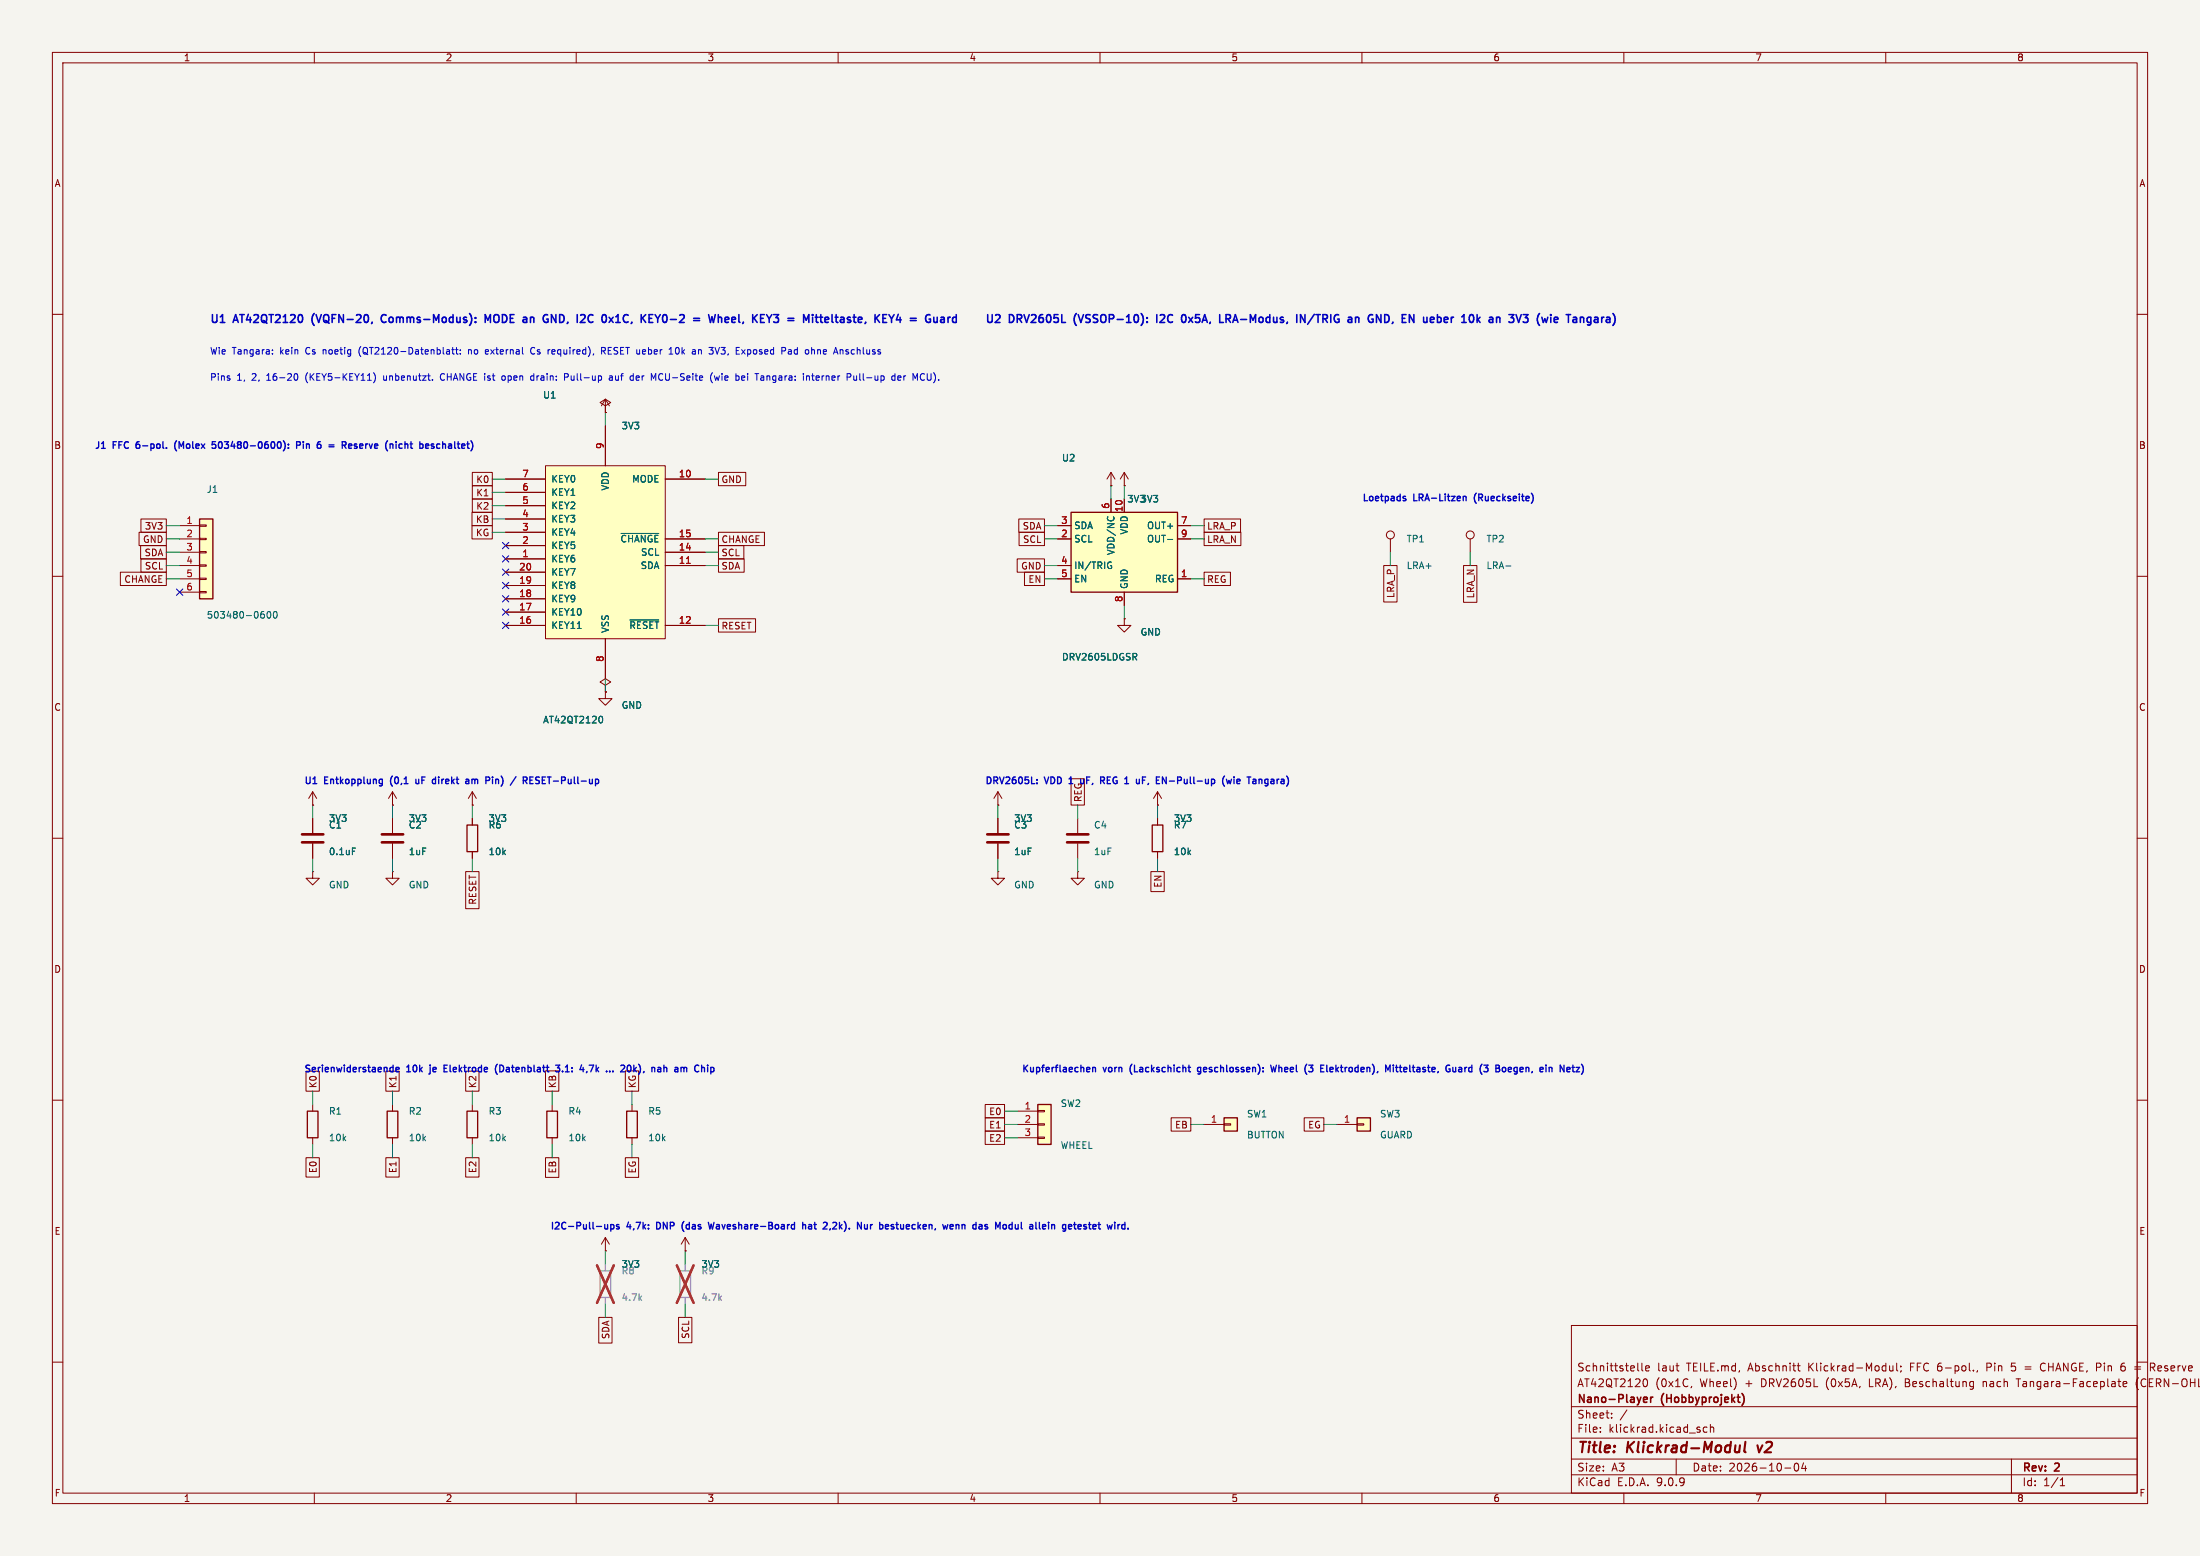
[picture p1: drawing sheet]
<svg xmlns="http://www.w3.org/2000/svg" width="420mm" height="297mm" viewBox="0 0 420 297" stroke-linecap="round" stroke-linejoin="round" font-family="sans-serif">
<path d="M0 0h420v297h-420z" fill="#f5f4ef" stroke="#f5f4ef" stroke-width=".19"/>
<g fill="none" stroke="#840000" stroke-width=".19">
<path d="M10 10h400v277h-400zM12 12h396v273h-396zM60 10v2M110 10v2M160 10v2M210 10v2M260 10v2M310 10v2M360 10v2M10 60h2M408 60h2M10 110h2"/>
<path d="M408 110h2M10 160h2M408 160h2M10 210h2M408 210h2M300 253h108v32h-108zM10 260h2M300 278.5h108M300 274.5h108M300 268.5h108M305.5 273.2v.2M305.5 272.5v.1"/>
<path d="M307.7 270.5v.2M307.7 269.8v.1M310.6 269.1l-1.3 1.9M313.4 260.2v1.3l.3 .2M314.2 261.2l.7-.2-.1-.2-.4-.1-.2 .2v.7h.6M314.2 263.2a.94 .94 0 0 1 0 1.5M319.9 260.7h.6M320 278.5v3M320.4 261.7h.1M322.9 264.6l-.1 .3M325.9 272.5l-.5-.1-.2 .3 .1 .6h.6M326.5 272.5l.2-.1 .4 .1 .1 .9"/>
<path d="M326.5 271.9v1.5M342.7 279.4l.2-.1a.8 .8 0 0 1 .5 .7 .8 .8 0 0 1-.5 .8l-.2-.2-.2-.4zM343.1 260.7h.6M343.3 260.2v1.3l.4 .2M344.3 279.2l-.4 1.1h1M344.7 279.8v1M360.7 260.7l.1 .9 .4 .1 .2-.2M361.4 260.7v1M362.1 260.2v1.3l.2 .2M362.9 260.8v.1M362.9 261.6l-.1 .3M363.7 263.9h.5"/>
<path d="M364.2 263.2h-.5v1.5h.6M376.3 263.7l.4 .1M376.7 261.5v.2M376.7 264.6l-.4 .1M376.7 263.7v1.2l-.3 .3M377.5 261.6l-.1 .3M378.6 263.7v1M378.8 263.7l-.2 .1M379.3 261h.6M379.9 260.2h-.6v1.5M383.9 261.5l.3 .2M384 278.5v6.5"/>
<path d="M384.7 260.2h-.7l-.1 .7 .3-.1M384.9 263.2h.8M385.3 263.2v1.5M386.6 260.9h1.1M386.6 261.3h1.1M390.2 260.2a.76 .76 0 0 0-.7 .7 .76 .76 0 0 0 .7 .8M404.3 263.7h.6M404.5 263.2v1.3l.4 .2M405 260.8h.4l.3 .2M405.3 264.2l.7-.2-.1-.2-.4-.1-.2 .2 .1 .7h.5M405.6 260.2l-.5 .1M405.7 261.4l-.3 .3-.4-.1"/>
<path d="M407.5 260.9h1.2M407.5 261.3h1.2M408 260h2M408.2 263a1.72 1.72 0 0 0 0 2.3M410.5 261l.7-.1 .2-.2-.1-.4-.2-.1h-.6v1.5M410.9 261l.5 .7M60 285v2M110 285v2M160 285v2M210 285v2M260 285v2M300 281.5h108"/>
<path d="M310 285v2M340.7 280.2h1.2M360 285v2M393.3 283.6h.9M393.3 282.5l.4-.4v1.5"/>
</g>
<path d="M332 277l-.1 .1M332.2 275.9l-.2 1.3M333.2 275.2l-.2 1.7 .2 .3M335.5 275.9l.3 1.3" fill="none" stroke="#840000" stroke-width=".4"/>
<path d="M313.8 267.6h.6M313.8 266.8l.5-.1 .2 .3-.7 .2M315.1 266.7v1M315.5 266.7l-.2 .1-.2 .2M332.6 266a1.76 1.76 0 0 1 0 2.2" fill="none" stroke="#840000" stroke-width=".3"/>
<path d="M114.6 242.6h2v5h-2z" fill="none" stroke="#9c9b98" stroke-width=".25"/>
<path d="M115.6 241.3v1.3M115.6 247.6v1.3" fill="none" stroke="#9c9b98" stroke-width=".19"/>
<path d="M114 241.5l3.2 7.2M117.2 241.5l-3.2 7.2" fill="none" stroke="#e12e31" stroke-width=".46"/>
<path d="M38.1 99.1h2.5v15.2h-2.5z" fill="#ffffc2"/>
<path d="M38.1 99.1h2.5v15.2h-2.5z" fill="none" stroke="#840000" stroke-width=".25"/>
<g fill="none" stroke="#840000" stroke-width=".19">
<path d="M212.1 92.7h.1M212.1 90.2l-.8 1.2M212.1 90.2l.8 1.2M212.1 90.2v2.5M214.6 92.7h.1M214.6 90.2l-.7 1.2M214.6 90.2l.8 1.2M214.6 90.2v2.5M34.3 100.3h3.8M34.3 102.9h3.8M34.3 105.4h3.8M34.3 108h3.8"/>
<path d="M34.3 110.5h3.8M34.3 113h3.8M38.1 100.2h1.3v.3h-1.3zM38.1 102.7h1.3v.3h-1.3zM38.1 105.3h1.3v.2h-1.3zM38.1 107.8h1.3v.3h-1.3zM38.1 110.4h1.3v.2h-1.3zM38.1 112.9h1.3v.3h-1.3zM265.4 102.9v2.5"/>
<circle cx="265.4" cy="102.1" r=".76"/>
</g>
<path d="M50.1 116.7h.3M50.2 117.2l.3 .2v.3l-.3 .3M51.2 116.8l.1-.1a.68 .68 0 0 1 .4 .7 .68 .68 0 0 1-.4 .6 .84 .84 0 0 1-.1-1.2zM52.4 116.8l.1-.1a.68 .68 0 0 1 .4 .7 .68 .68 0 0 1-.4 .6 .84 .84 0 0 1-.1-1.2z" fill="none" stroke="#006464" stroke-width=".19"/>
<path d="M204.5 97.8h20.3v15.2h-20.3z" fill="#ffffc2"/>
<path d="M204.5 97.8h20.3v15.2h-20.3zM89.2 157.5h2v5.1h-2zM58.7 212.1h2v5.1h-2zM73.9 212.1h2v5.1h-2zM89.2 212.1h2v5.1h-2zM104.4 212.1h2v5.1h-2zM119.6 212.1h2.1v5.1h-2.1z" fill="none" stroke="#840000" stroke-width=".25"/>
<g fill="none" stroke="#840000" stroke-width=".19">
<path d="M115.6 77.5l1-.7-1-.6-1 .6 1 .7v1.2M115.6 78.7h.1M212.1 95.3v2.5M214.6 95.3v2.5M201.9 100.3h2.6M201.9 102.9h2.6M201.9 108h2.6M201.9 110.5h2.6M214.6 118.1v1.3h1.3l-1.3 1.3-1.2-1.3h1.2M214.6 118.1h.1M214.6 113v2.6M224.8 100.3h2.5"/>
<path d="M224.8 102.9h2.5M224.8 110.5h2.5M115.6 130.8l1-.6-1-.7-1 .7 1 .6v1.3M115.6 132.1h.1M59.7 153.7h.1M59.7 151.1l-.8 1.3M59.7 151.1l.8 1.3M59.7 151.1v2.6M59.7 156.2v2.8M74.9 153.7h.1M74.9 151.1l-.7 1.3M74.9 151.1l.8 1.3"/>
<path d="M74.9 151.1v2.6M74.9 156.2v2.8M90.2 153.7h.1M90.2 151.1l-.8 1.3M90.2 151.1l.7 1.3M90.2 151.1v2.6M90.2 156.2v1.3M205.7 156.2v2.8M59.7 166.4v1.2h1.3l-1.3 1.3-1.3-1.3h1.3M59.7 166.4h.1M59.7 161v2.8M74.9 166.4v1.2h1.3l-1.3 1.3-1.2-1.3h1.2"/>
<path d="M74.9 166.4h.1M74.9 161v2.8M90.2 162.6v1.2M190.5 166.4v1.2h1.3l-1.3 1.3-1.3-1.3h1.3M190.5 166.4h.1M205.7 166.4v1.2h1.3l-1.3 1.3-1.2-1.3h1.2M205.7 166.4h.1M205.7 161v2.8M59.7 210.8v1.3M59.7 217.2v1.2M74.9 210.8v1.3M74.9 217.2v1.2"/>
<path d="M90.2 210.8v1.3M90.2 217.2v1.2M105.4 210.8v1.3M105.4 217.2v1.2M120.6 210.8v1.3M120.6 217.2v1.2M115.6 238.8h.1M115.6 236.2l-.8 1.3M115.6 236.2l.7 1.3M115.6 236.2v2.6M130.8 238.8h.1M130.8 236.2l-.8 1.3"/>
<path d="M130.8 236.2l.8 1.3M130.8 236.2v2.6"/>
</g>
<path d="M211.5 98.6l-.1 .3M212.5 98.6l.2 .3M211.9 107.3h.3M212 108h.2v.4l-.3 .1M222.9 103h1M216.6 125.4l.4 .6M216.9 124.8l.1 .2-.1 .3M67.3 161.9h.6" fill="none" stroke="#006464" stroke-width=".19"/>
<path d="M57.7 159.3h4M72.9 159.3h4.1M203.7 159.3h4.1M57.7 160.8h4M72.9 160.8h4.1M203.7 160.8h4.1" fill="none" stroke="#840000" stroke-width=".51"/>
<path d="M129.8 242.6h2v5h-2z" fill="none" stroke="#9c9b98" stroke-width=".25"/>
<path d="M130.8 241.3v1.3M130.8 247.6v1.3" fill="none" stroke="#9c9b98" stroke-width=".19"/>
<path d="M129.2 241.5l3.2 7.2M132.4 241.5l-3.2 7.2" fill="none" stroke="#e12e31" stroke-width=".46"/>
<path d="M259.1 213.4h2.5v2.5h-2.5z" fill="#ffffc2"/>
<path d="M259.1 213.4h2.5v2.5h-2.5z" fill="none" stroke="#840000" stroke-width=".25"/>
<path d="M255.3 214.6h3.8M259.1 214.5h1.2v.3h-1.2z" fill="none" stroke="#840000" stroke-width=".19"/>
<path d="M233.7 213.4h2.5v2.5h-2.5z" fill="#ffffc2"/>
<path d="M233.7 213.4h2.5v2.5h-2.5z" fill="none" stroke="#840000" stroke-width=".25"/>
<path d="M229.9 214.6h3.8M233.7 214.5h1.2v.3h-1.2z" fill="none" stroke="#840000" stroke-width=".19"/>
<path d="M104.1 88.9h22.9v33h-22.9z" fill="#ffffc2"/>
<g fill="none" stroke="#840000" stroke-width=".19">
<path d="M115.6 78.7h.1M115.6 76.2v2.5M115.6 76.2l-.8 1.3M115.6 76.2l.7 1.3M96.5 91.4h7.6M96.5 94h7.6M96.5 96.5h7.6M96.5 99.1h7.6M104.1 88.9h22.9v33h-22.9zM115.6 81.3v7.6M127 91.4h7.6M96.5 101.6h7.6"/>
<path d="M96.5 104.1h7.6M96.5 106.7h7.6M96.5 109.2h7.6M96.5 111.8h7.6M96.5 114.3h7.6M96.5 116.8h7.6M96.5 119.4h7.6M127 119.4h7.6M127 102.9h7.6M127 105.4h7.6M127 108h7.6M115.6 132.1v1.3h1.2l-1.2 1.2-1.3-1.2h1.3"/>
<path d="M115.6 132.1h.1M115.6 121.9v7.6M190.5 153.7h.1M190.5 151.1l-.8 1.3M190.5 151.1l.8 1.3M190.5 151.1v2.6M221 153.7h.1M221 151.1v2.6M221 156.2v1.3M221 151.1l-.8 1.3M221 151.1l.7 1.3M221 162.6v1.2"/>
</g>
<path d="M110.2 120h.7M118.6 101.8h7.2M120.3 118.3h5.5M114.7 136.7a.79 .79 0 0 1 0 1.3" fill="none" stroke="#006464" stroke-width=".19"/>
<path d="M131.1 107.5h.7" fill="none" stroke="#a90000" stroke-width=".19"/>
<path d="M220 157.5h2v5.1h-2z" fill="none" stroke="#840000" stroke-width=".25"/>
<path d="M198.1 210.8h2.6v7.6h-2.6z" fill="#ffffc2"/>
<path d="M198.1 210.8h2.6v7.6h-2.6z" fill="none" stroke="#840000" stroke-width=".25"/>
<g fill="none" stroke="#840000" stroke-width=".19">
<path d="M115.6 78.7h.1M26.9 99.1h4.8v2.5h-4.8zM90.1 97.8h3.9v2.5h-3.9zM90.2 90.2h3.8v2.5h-3.8zM90.2 92.7h3.8v2.6h-3.8zM90.2 95.2h3.8v2.6h-3.8zM96.5 91.4h7.6M96.5 94h7.6M96.5 96.5h7.6M96.5 99.1h7.6M115.6 81.3v7.6M127 91.4h7.6"/>
<path d="M137.2 90.2h5.2v2.5h-5.2zM194.5 99.1h4.9v2.5h-4.9zM212.1 92.7h.1M212.1 95.3v2.5M214.6 92.7h.1M214.6 95.3v2.5M229.9 99.1h6.9v2.5h-6.9zM23 109.2h8.7v2.6h-8.7zM26.5 101.6h5.2v2.5h-5.2zM26.8 104.1h4.9v2.6h-4.9zM26.9 106.7h4.8v2.5h-4.8zM90.1 100.3h3.9v2.6h-3.9z"/>
<path d="M96.5 101.6h7.6M96.5 104.1h7.6M96.5 106.7h7.6M96.5 109.2h7.6M96.5 111.8h7.6M96.5 114.3h7.6M96.5 116.8h7.6M96.5 119.4h7.6M127 119.4h7.6M127 102.9h7.6M127 105.4h7.6M127 108h7.6"/>
<path d="M137.2 101.6h8.7v2.5h-8.7zM137.2 118.1h7v2.6h-7zM137.2 106.7h4.9v2.5h-4.9zM137.2 104.1h4.8v2.6h-4.8zM194.2 106.7h5.2v2.5h-5.2zM194.5 101.6h4.9v2.5h-4.9zM195.6 109.2h3.8v2.6h-3.8zM201.9 102.9h2.6M201.9 108h2.6M201.9 100.3h2.6M201.9 110.5h2.6M214.6 118.1h.1"/>
<path d="M214.6 113v2.6M224.8 102.9h2.5M224.8 100.3h2.5M224.8 110.5h2.5M229.9 109.2h5v2.6h-5zM229.9 101.6h7v2.5h-7zM264.2 108h2.5v6.9h-2.5zM279.4 108h2.5v7h-2.5zM280.7 102.9v2.5M115.6 132.1h.1M115.6 121.9v7.6M59.7 153.7h.1"/>
<path d="M59.7 156.2v2.8M74.9 153.7h.1M74.9 156.2v2.8M90.2 153.7h.1M90.2 156.2v1.3M190.5 153.7h.1M190.5 156.2v2.8M204.5 148.6h2.5v5.1h-2.5zM221 153.7h.1M221 156.2v1.3M59.7 161v2.8M74.9 161v2.8"/>
<path d="M88.9 166.4h2.5v7h-2.5zM90.2 162.6v1.2M190.5 161v2.8M219.7 166.4h2.6v3.8h-2.6zM221 162.6v1.2M58.4 204.5h2.6v3.8h-2.6zM73.7 204.5h2.5v3.8h-2.5zM88.9 204.5h2.5v3.8h-2.5zM104.1 204.4h2.6v3.9h-2.6zM119.4 204.4h2.5v3.9h-2.5zM188.1 213.4h3.7v2.5h-3.7zM188.1 210.8h3.7v2.6h-3.7z"/>
<path d="M188.1 215.9h3.7v2.5h-3.7zM194.3 212.1h3.8M194.3 214.6h3.8M194.3 217.2h3.8M198.1 212h1.3v.2h-1.3zM198.1 214.5h1.3v.3h-1.3zM198.1 217h1.3v.3h-1.3zM223.6 213.4h3.7v2.5h-3.7zM249 213.4h3.7v2.5h-3.7zM58.4 221h2.6v3.7h-2.6zM73.7 221h2.5v3.7h-2.5zM88.9 221h2.5v3.7h-2.5z"/>
<path d="M104.1 221h2.6v3.7h-2.6zM115.6 238.8h.1M119.4 221h2.5v3.7h-2.5zM130.8 238.8h.1M114.3 251.5h2.5v4.9h-2.5zM129.5 251.5h2.6v4.8h-2.6z"/>
<circle cx="280.7" cy="102.1" r=".76"/>
</g>
<path d="M188.5 159.3h4M188.5 160.8h4" fill="none" stroke="#840000" stroke-width=".51"/>
<g fill="none" stroke="#006464" stroke-width=".19">
<path d="M211.5 98.6l-.1 .3M212.5 98.6l.2 .3M110.2 120h.7M118.6 101.8h7.2M120.3 118.3h5.5M211.9 107.3h.3M212 108h.2v.4l-.3 .1M222.9 103h1M287.5 108h.9M114.7 136.7a.79 .79 0 0 1 0 1.3M216.6 125.4l.4 .6M216.9 124.8l.1 .2-.1 .3"/>
<path d="M67.3 161.9h.6"/>
</g>
<g fill="none" stroke="#009600" stroke-width=".19">
<path d="M115.6 78.7v2.6M94 91.4h2.5M94 96.5h2.5M94 94h2.5M94 99.1h2.5M134.6 91.4h2.6M212.1 92.7v2.6M214.6 92.7v2.6M31.7 108h2.6M31.7 110.5h2.6M31.7 100.3h2.6M31.7 102.9h2.6"/>
<path d="M31.7 105.4h2.6M94 101.6h2.5M134.6 108h2.6M134.6 102.9h2.6M134.6 105.4h2.6M134.6 119.4h2.6M199.4 108h2.5M199.4 110.5h2.5M199.4 100.3h2.5M199.4 102.9h2.5M214.6 115.6v2.5M227.3 110.5h2.6"/>
<path d="M227.3 100.3h2.6M227.3 102.9h2.6M265.4 105.4v2.6M280.7 105.4v2.6M115.6 129.5v2.6M59.7 153.7v2.5M74.9 153.7v2.5M90.2 153.7v2.5M190.5 153.7v2.5M205.7 153.7v2.5M221 153.7v2.5M59.7 163.8v2.6"/>
<path d="M74.9 163.8v2.6M90.2 163.8v2.6M190.5 163.8v2.6M205.7 163.8v2.6M221 163.8v2.6M59.7 208.3v2.5M59.7 218.4v2.6M74.9 208.3v2.5M74.9 218.4v2.6M90.2 208.3v2.5M90.2 218.4v2.6M105.4 208.3v2.5"/>
<path d="M105.4 218.4v2.6M120.6 208.3v2.5M120.6 218.4v2.6M191.8 212.1h2.5M191.8 214.6h2.5M191.8 217.2h2.5M227.3 214.6h2.6M252.7 214.6h2.6M115.6 238.8v2.5M130.8 238.8v2.5M115.6 248.9v2.6M130.8 248.9v2.6"/>
</g>
<g fill="none" stroke="#000084" stroke-width=".19">
<path d="M33.7 112.4l1.2 1.2M34.9 112.4l-1.2 1.2M95.9 113.7l1.2 1.2M95.9 116.2l1.2 1.2M95.9 118.8l1.2 1.2M95.9 108.6l1.2 1.2M95.9 106.1l1.2 1.2M95.9 103.5l1.2 1.2M95.9 111.2l1.2 1.2M97.1 113.7l-1.2 1.2M97.1 116.2l-1.2 1.2M97.1 118.8l-1.2 1.2"/>
<path d="M97.1 108.6l-1.2 1.2M97.1 106.1l-1.2 1.2M97.1 103.5l-1.2 1.2M97.1 111.2l-1.2 1.2"/>
</g>
<g fill="none" stroke="#0000c2" stroke-width=".25">
<path d="M26 84.6v.9M26 84.9v.1M31.8 85.5v.1M33.7 84.1a1.46 1.46 0 0 0 0 2M40.5 84.3h.6M40.5 84.9l.5-.1 .2 .2-.1 .5h-.6M54.2 84.2a1.49 1.49 0 0 1 0 1.8M55.1 85.5v.1M55.1 84.8v.1M56.6 85l.6-.1 .2-.2-.1-.3-.7-.1v1.3M57.9 84.3v.1M57.9 84.7v.9"/>
<path d="M66 84.4l-.7-.1v1.3M68.1 84.8l-.3-.1-.2 .2 .1 .2 .4 .1v.3h-.5M76.3 85.5h.5M76.3 84.8h.5M84 84.8l-.4-.1-.2 .3 .1 .5h.5M279.7 94.7l.2 .2v.7M79.4 148.7l.1 .8 .3 .1 .1-.1M79.9 148.7v.9M90.1 148.7v.9M90.5 148.7l-.4 .2M94 148.3v.1M94.6 148.7v.9"/>
<path d="M95 148.7l-.4 .2M99.9 149h.5M100.4 148.3h-.5v1.3M103 148.4l-.5-.1-.2 .1v.4l.6 .2 .1 .3-.3 .3-.4-.1M198 149.5v.1M198 148.8v.1M204.1 149.6h.7M204.2 148.6l-.1 .1M206.3 148.7v.7M206.9 148.7v.9M210.1 148.3h.5l.2 .3-.1 .3-.6 .1M210.4 149l.4 .6"/>
<path d="M218.1 148.3h.6M218.1 148.9h.4M223.2 149.1h1M233.4 149.2l.4 .9M233.8 148.1l-.4 .9M234.1 148.7l.3 .9 .2-.6 .3 .6 .2-.9M235.6 148.3v.1M235.6 148.7v.9M236.5 148.7l-.4 .2 .1 .6 .3 .1M236.7 149l-.6 .2M241.5 149.9l.3 .1M241.9 148.7l-.3 .1-.2 .2 .1 .5 .4 .1"/>
<path d="M75.6 204.2l.6-.2-.1-.2-.3-.1-.2 .2v.6h.5M82.1 204.9l-.2 .1M84.8 203.9h.4M85.4 203.3h-.6v1.3h.6M94.9 203.1a1.46 1.46 0 0 0 0 2M95.7 203.3h-.3v1.3h.3M106.1 203.3h.7l-.4 .5 .4 .1v.6l-.2 .1-.5-.1M107.4 204.5v.1M112.1 204.5l-.2 .3M112.5 203.3h.8l-.5 1.3M118.5 203.4l.5-.1 .2 .4-.7 .9M119.7 204.1l.1-.5 .2-.3 .3 .1 .2 .7"/>
<path d="M121 203.3v1.3M121.1 204.1l.4 .5M121.5 203.7l-.5 .5M126.7 203.9l.2-.2 .3 .1 .1 .8M126.7 203.3v1.3M133 203.3a.68 .68 0 0 0-.4 .6 .68 .68 0 0 0 .4 .7M208.6 203.9l.2-.2 .3 .1v.8M208.6 203.7v.9M229.2 203.8l-.3-.1-.3 .3 .1 .5h.5M229.2 204.8l-.2 .2-.3-.1M242.6 203.3l.3 1.3 .2-.9 .3 .9 .3-1.3M249.8 203.3h.8l-.4 .5 .4 .1v.6l-.2 .1-.5-.1"/>
<path d="M253.3 204.4l.2 .2M254.3 203.7l-.4 .2v.6l.4 .1M254.5 204l-.6 .2M266 203.3v.1M266 203.7v.9M266.4 203.7h.5M266.6 203.3v1.1l.3 .2M277.4 204.4l.1 .2 .4-.1M277.9 203.7v.9M278.5 203.8h.5v.8M279 204l-.4 .1-.2 .2 .2 .3 .4-.1M285.6 203.9h.4"/>
<path d="M286 203.9l.2 .1M286.1 203.4l-.5-.1v1.3l.6-.1M286.1 203.9h-.1M289.6 203.8l-.3-.1-.3 .3 .1 .5h.5M289.6 203.7v1.1l-.2 .2-.3-.1M298.6 203.3v1.3l-.7-1.3v1.3M302.2 203.7v.8M116 233.7v.9M116 234.5l-.2 .1M116.6 233.7v1.3M116.6 233.8l.4-.1 .2 .3-.1 .5h-.5M118.2 233.8l-.3-.1-.2 .2v.2l.5 .1v.3h-.5"/>
<path d="M125.7 233.3h-.3v1.3h.3M130.6 233.1a1.46 1.46 0 0 0 0 2M135.2 233.3l.3 1.3 .3-.9 .2 .9 .3-1.3M153.2 233.9l.2-.2 .3 .1 .1 .8M153.2 233.3v1.3M154.4 233.8h.5M154.8 234.1h-.3l-.2 .2 .1 .2 .4 .1M159.5 233.3l-.5 .1M159.7 233.9l-.8 .7h.8M165 233.7l.1 .8 .3 .1 .2-.1M165.6 233.7v.9M166.2 233.7v.9"/>
<path d="M166.3 233.8l-.1 .2M170.3 233.7l.3 .1M170.3 234.2h.3l.1 .2-.5 .2M182.5 233.9l.2-.2 .3 .1 .1 .8M182.5 233.7v.9M194.4 234.5l-.2 .1-.3-.1M194.4 233.7v.9M200.8 233.8h.5v.8M207.2 234.2l.2 .1-.2 .3M207.2 233.7l.2 .1M207.8 233.7h.5M208 233.3v1.1l.3 .2"/>
</g>
<g fill="none" stroke="#0000c2" stroke-width=".3">
<path d="M250.9 60l-1.3 1.9M293.9 59.8l-.1 .1M71.1 61.5l-.2 .3M73.6 60.1a.74 .74 0 0 0-.9 .6 .74 .74 0 0 0 .6 .9l.3-.1M92.6 61.6v-1.5l.5 1 .5-1v1.5M101.7 60.6h-.4M105.3 60.1l.8 1.5v-1.5M112.6 60.1h.3l.3 .1M113.2 61.4l-.3 .2-.3-.1M117.6 61.6h.8M117.7 60.4l.3-.3v1.5M125.1 60.1l.5 .7"/>
<path d="M125.6 60.8v.8M126.1 60.1l-.5 .7M126.8 60.1a.94 .94 0 0 0 0 1.5M135.3 60.1l.3 1.5 .3-1.1 .3 1.1 .4-1.5M137.1 60.1v1.5M137.3 60.6l-.2 .1M139.7 61.3l.2 .3 .4-.1M139.7 60.8l.2-.2h.3l.2 .2v.1l-.7 .2M156.5 60.6h.6M156.7 60.1v1.2l.4 .3M158.8 60.1v1.2M159.4 60.6h.6"/>
<path d="M159.6 60.1v1.2l.4 .3M160.9 60.6h-.4M161 61h-.4a.29 .29 0 0 0-.2 .3 .29 .29 0 0 0 .2 .3h.4M173.8 60.8h1.1M173.8 61.2h1.1M182.6 60.6h-.5l-.3 .2 .2 .7h.6M182.6 60.1v1.5M219 61.4v.2M219 60.6v.2M220.8 60.1v1.5M221.6 60.1l-.1 .1M222.3 60.7l-.9 .9h.9"/>
<path d="M225.9 60.1a.8 .8 0 0 1 .5 .7 .8 .8 0 0 1-.5 .8M234.4 60.8l.5 .8M234.8 60.1h-.7v1.5M234.8 60.8h-.7M249.1 60.1v1.5l-.8-1.5v1.5M258.8 60.6h.5l.1 1M264.9 60.1h-.6v1.5l.6-.1M271.8 60.6v.7l.2 .3M275.9 60.6h.4l.1 .3-.7 .2M276.3 61.5l-.4 .1M284.8 60.6h-.5M284.8 61h-.3a.29 .29 0 0 0-.2 .3 .29 .29 0 0 0 .2 .3h.3"/>
<path d="M289.4 60.1l.5 1.5 .5-1.5M294.3 60.6l.3 1 .3-.8M299 60.1h.8M300.8 60.6h-.5M300.8 61h-.3a.29 .29 0 0 0-.2 .3 .29 .29 0 0 0 .2 .3h.3M306.1 60.6h.1M307.1 60.6h-.4M307.2 61h-.4a.29 .29 0 0 0-.2 .3 .29 .29 0 0 0 .2 .3h.4"/>
</g>
<g fill="none" stroke="#0000c2" stroke-width=".19">
<path d="M52 67.5v.1M52 66.8v.1M56.2 71.4l.2-.1a.68 .68 0 0 1 .5 .7 .68 .68 0 0 1-.5 .6l-.2-.1M68.6 66.5l-.1 .5 .1 .7M71.3 71.1a1.46 1.46 0 0 1 0 2M73.2 71.7v.7l.2 .2M82.6 72.5v.1M84.5 71.3a.68 .68 0 0 0-.4 .7 .68 .68 0 0 0 .4 .6M85.6 66.7l.2 .2v.7M85.8 67.5l-.1 .1M85.8 67l-.1 .1M86.2 66.7h.5"/>
<path d="M86.4 66.3v1.1l.3 .2M87 66.7h.5M87.1 66.3v1.1l.4 .2M87.9 67.5v.1M87.9 66.8v.1M89.4 66.7v.9M89.8 66.7l-.4 .2M92.7 66.8h.5M92.7 67.5h.5M93.3 67l-.6 .2M95.9 71.9l.3-.2 .3 .3-.2 .5-.3 .1-.1-.1M101.4 72.5h.5"/>
<path d="M101.4 71.8h.5M101.9 71.3v1.3M102.1 66.4a.6 .6 0 0 0-.8 .5 .6 .6 0 0 0 .5 .7l.3-.1M105.8 66.7l-.4 .2v.6l.4 .1M106 67l-.6 .2M107.8 72l.6-.1 .1-.2-.1-.3-.6-.1v1.3M114.8 67l.7-.1 .1-.2-.1-.3-.7-.1v1.3M115.2 67l.4 .6M116.4 71.8h.4l.1 .8M116.9 72l-.4 .1-.2 .2 .2 .3 .4-.1M117.5 71.7v.7l.2 .2M121.9 71.7l-.5 .2 .1 .6 .4 .1"/>
<path d="M122 72l-.6 .2M126.2 71.3a.68 .68 0 0 0-.5 .7 .68 .68 0 0 0 .5 .6M129.5 66.4l-.1-.1a.68 .68 0 0 0-.5 .7 .68 .68 0 0 0 .5 .6l.1-.1M133.4 66.9l.3-.2 .2 .2M133.4 66.7v.9M135.8 72.7l.2 .4M136 71.1l-.2 .4M136.4 71.7l.2 .9 .3-.6 .2 .6 .2-.9M136.5 66.3l.4 1.3 .4-1.3M141.6 66.7l.6 .9M141.8 71.7l.3 .1 .1 .2-.6 .2M142.1 72.5l-.3 .1"/>
<path d="M142.2 66.7l-.6 .9M142.7 66.7v1.3M142.7 67.5l.1 .1M142.8 66.7l-.1 .1M146.4 71.7v.9M146.6 71.7l-.2 .2M150.5 66.8h.5l.1 .8M150.5 67.5h.6M151.1 67l-.6 .2M151.7 66.9v.6M154.9 71.7h.5M155.1 71.3v1.1l.3 .2"/>
<path d="M156 71.7l-.2 .2v.5l.2 .2M156.1 66.7v.9M156.4 72l-.6 .2M156.5 66.7l-.4 .2M161.5 67.5h.5M162 66.8l-.3-.1-.2 .2v.2l.5 .1M163 72.4l.2 .2 .3-.1M163.5 71.7v.9M164.1 71.3v1.1l.2 .2M171.4 72.2l.6-.2-.1-.2-.3-.1-.2 .2 .1 .6h.4M172.5 71.7v.9M172.9 71.7l-.4 .3"/>
<path d="M177 71.3v1l.1 .2 .4 .1"/>
</g>
<path d="M131.1 107.5h.7" fill="none" stroke="#a90000" stroke-width=".19"/>
<path d="M115.6 241.3v1.3M115.6 247.6v1.3M130.8 241.3v1.3M130.8 247.6v1.3" fill="none" stroke="#9c9b98" stroke-width=".19"/>
<path d="M114 241.5l3.2 7.2M117.2 241.5l-3.2 7.2M129.2 241.5l3.2 7.2M132.4 241.5l-3.2 7.2" fill="none" stroke="#e12e31" stroke-width=".46"/>
<g font-size="2.8" fill="#840000">
<text x="301" y="277.9">Title:</text>
<text x="310.6" y="277.9">Klickrad-Modul</text>
<text x="336.4" y="277.9">v2</text>
</g>
<g font-size="2.1" fill="#0000c2">
<text x="40" y="61.7">U1</text>
<text x="44.7" y="61.7">AT42QT2120</text>
<text x="60.2" y="61.7">(VQFN-20,</text>
<text x="74.1" y="61.7">Comms-Modus):</text>
<text x="94.5" y="61.7">MODE</text>
<text x="102.4" y="61.7">an</text>
<text x="106.8" y="61.7">GND,</text>
<text x="113.8" y="61.7">I2C</text>
<text x="119.2" y="61.7">0x1C,</text>
<text x="127.3" y="61.7">KEY0-2</text>
<text x="137.9" y="61.7">=</text>
<text x="141.5" y="61.7">Wheel,</text>
<text x="150.3" y="61.7">KEY3</text>
<text x="157.7" y="61.7">=</text>
<text x="161.3" y="61.7">Mitteltaste,</text>
<text x="175.5" y="61.7">KEY4</text>
<text x="186.4" y="61.7">GuardDRV2605L</text>
<text x="188" y="61.7">U2</text>
<text x="205.7" y="61.7">(VSSOP-10):</text>
<text x="222.1" y="61.7">I2C</text>
<text x="227.5" y="61.7">0x5A,</text>
<text x="235.3" y="61.7">LRA-Modus,</text>
<text x="250.6" y="61.7">IN/TRIG</text>
<text x="261.1" y="61.7">an</text>
<text x="265.5" y="61.7">GND,</text>
<text x="272.5" y="61.7">EN</text>
<text x="277.2" y="61.7">ueber</text>
<text x="285.2" y="61.7">10k</text>
<text x="291" y="61.7">an</text>
<text x="295.4" y="61.7">3V3</text>
<text x="301.3" y="61.7">(wie</text>
<text x="307.6" y="61.7">Tangara)</text>
</g>
<g font-size="2.1" fill="#840000">
<text x="301" y="262">Schnittstelle</text>
<text x="316.4" y="262">laut</text>
<text x="322" y="262">TEILE.md,</text>
<text x="333.9" y="262">Abschnitt</text>
<text x="345.5" y="262">Klickrad-Modul;</text>
<text x="365.1" y="262">FFC 6-pol.,</text>
<text x="379.9" y="262">Pin</text>
<text x="384.8" y="262">5</text>
<text x="390.7" y="262">CHANGE, Pin</text>
<text x="406.4" y="262">6</text>
<text x="412.3" y="262">Reserve</text>
<text x="301" y="268.2">Nano-Player</text>
<text x="301" y="265">AT42QT2120</text>
<text x="316" y="265">(0x1C,</text>
<text x="317.2" y="268.2">(Hobbyprojekt)</text>
<text x="324.6" y="265">Wheel)</text>
<text x="333.3" y="265">+</text>
<text x="336.5" y="265">DRV2605L</text>
<text x="349" y="265">(0x5A,</text>
<text x="357.4" y="265">LRA),</text>
<text x="364.4" y="265">Beschaltung</text>
<text x="379.4" y="265">nach</text>
<text x="386" y="265">Tangara-Faceplate</text>
<text x="408.9" y="265">(CERN-OHL-</text>
<text x="301" y="273.7">File:</text>
<text x="301" y="271">Sheet:</text>
<text x="307.1" y="273.7">klickrad.kicad_sch</text>
<text x="301" y="281.1">Size:</text>
<text x="307.6" y="281.1">A3</text>
<text x="323" y="281.1">Date:</text>
<text x="330" y="281.1">2026-10-04</text>
<text x="386" y="281.3">Rev:</text>
<text x="392.4" y="281.3">2</text>
<text x="301" y="283.9">KiCad</text>
<text x="308.7" y="283.9">E.D.A.</text>
<text x="316.3" y="283.9">9.0.9</text>
<text x="386" y="283.9">Id:</text>
<text x="390.1" y="283.9">1/1</text>
</g>
<g font-size="1.8" fill="#840000">
<text x="35" y="11.9">1</text>
<text x="85" y="11.9">2</text>
<text x="135" y="11.9">3</text>
<text x="185" y="11.9">4</text>
<text x="235" y="11.9">5</text>
<text x="285" y="11.9">6</text>
<text x="335" y="11.9">7</text>
<text x="385" y="11.9">8</text>
<text x="10.3" y="35.9">A</text>
<text x="408.3" y="35.9">A</text>
<text x="10.3" y="85.9">B</text>
<text x="408.2" y="85.9">B</text>
<text x="90.8" y="92.4">K0</text>
<text x="90.8" y="94.9">K1</text>
<text x="137.6" y="92.4">GND</text>
<text x="27.6" y="101.3">3V3</text>
<text x="90.8" y="100">KB</text>
<text x="90.8" y="97.5">K2</text>
<text x="195.1" y="101.3">SDA</text>
<text x="230.3" y="101.3">LRA_P</text>
<text x="27.2" y="103.8">GND</text>
<text x="27.5" y="106.4">SDA</text>
<text x="90.8" y="102.6">KG</text>
<text x="137.6" y="103.8">CHANGE</text>
<text x="137.6" y="106.4">SCL</text>
<text x="195.2" y="103.8">SCL</text>
<text x="230.3" y="103.8">LRA_N</text>
<text x="23.6" y="111.4">CHANGE</text>
<text x="27.6" y="108.9">SCL</text>
<text x="137.6" y="108.9">SDA</text>
<text x="194.8" y="108.9">GND</text>
<text x="196.2" y="111.4">EN</text>
<text x="230.3" y="111.4">REG</text>
<text x="266.4" y="114.3" transform="rotate(-90 266.4 114.3)">LRA_P</text>
<text x="281.6" y="114.3" transform="rotate(-90 281.6 114.3)">LRA_N</text>
<text x="137.6" y="120.3">RESET</text>
<text x="10.3" y="135.9">C</text>
<text x="408.2" y="135.9">C</text>
<text x="91.1" y="172.8" transform="rotate(-90 91.1 172.8)">RESET</text>
<text x="221.9" y="169.5" transform="rotate(-90 221.9 169.5)">EN</text>
<text x="10.3" y="185.9">D</text>
<text x="408.2" y="185.9">D</text>
<text x="60.6" y="207.8" transform="rotate(-90 60.6 207.8)">K0</text>
<text x="75.9" y="207.8" transform="rotate(-90 75.9 207.8)">K1</text>
<text x="91.1" y="207.8" transform="rotate(-90 91.1 207.8)">K2</text>
<text x="106.4" y="207.8" transform="rotate(-90 106.4 207.8)">KB</text>
<text x="188.7" y="215.6">E1</text>
<text x="188.7" y="213">E0</text>
<text x="224.2" y="215.6">EB</text>
<text x="249.6" y="215.6">EG</text>
<text x="188.7" y="218.1">E2</text>
<text x="60.6" y="224" transform="rotate(-90 60.6 224)">E0</text>
<text x="75.9" y="224" transform="rotate(-90 75.9 224)">E1</text>
<text x="91.1" y="224" transform="rotate(-90 91.1 224)">E2</text>
<text x="106.4" y="224.1" transform="rotate(-90 106.4 224.1)">EB</text>
<text x="121.6" y="224.1" transform="rotate(-90 121.6 224.1)">EG</text>
<text x="10.3" y="235.9">E</text>
<text x="408.3" y="235.9">E</text>
<text x="116.5" y="255.7" transform="rotate(-90 116.5 255.7)">SDA</text>
<text x="131.8" y="255.6" transform="rotate(-90 131.8 255.6)">SCL</text>
<text x="10.3" y="285.9">F</text>
<text x="35" y="286.9">1</text>
<text x="85" y="286.9">2</text>
<text x="135" y="286.9">3</text>
<text x="185" y="286.9">4</text>
<text x="235" y="286.9">5</text>
<text x="285" y="286.9">6</text>
<text x="335" y="286.9">7</text>
<text x="385" y="286.9">8</text>
<text x="408.3" y="285.9">F</text>
</g>
<g font-size="1.8" fill="#0000c2">
<text x="40" y="67.7">Wie</text>
<text x="44.3" y="67.7">Tangara:</text>
<text x="53.6" y="67.7">kein</text>
<text x="58.6" y="67.7">Cs</text>
<text x="62.1" y="67.7">noetig</text>
<text x="69.1" y="67.7">(QT2120-Datenblatt:</text>
<text x="90.3" y="67.7">no</text>
<text x="93.7" y="67.7">external</text>
<text x="102.6" y="67.7">Cs</text>
<text x="106.1" y="67.7">required),</text>
<text x="116.5" y="67.7">RESET ueber</text>
<text x="129.8" y="67.7">10k</text>
<text x="134.4" y="67.7">an</text>
<text x="137.9" y="67.7">3V3,</text>
<text x="143.2" y="67.7">Exposed</text>
<text x="152.1" y="67.7">Pad</text>
<text x="156.8" y="67.7">ohne</text>
<text x="162.6" y="67.7">Anschluss</text>
<text x="40" y="72.8">Pins</text>
<text x="45.2" y="72.8">1,</text>
<text x="48.2" y="72.8">2,</text>
<text x="51.2" y="72.8">16-20</text>
<text x="58.8" y="72.8">(KEY5-KEY11)</text>
<text x="73.9" y="72.8">unbenutzt.</text>
<text x="84.9" y="72.8">CHANGE ist</text>
<text x="97.1" y="72.8">open</text>
<text x="102.8" y="72.8">drain:</text>
<text x="109.4" y="72.8">Pull-up</text>
<text x="118.2" y="72.8">auf</text>
<text x="122.4" y="72.8">der</text>
<text x="126.6" y="72.8">MCU-Seite</text>
<text x="138.1" y="72.8">(wie</text>
<text x="143.1" y="72.8">bei</text>
<text x="147.1" y="72.8">Tangara:</text>
<text x="156.4" y="72.8">interner</text>
<text x="165" y="72.8">Pull-up</text>
<text x="173.8" y="72.8">der</text>
<text x="178" y="72.8">MCU).</text>
<text x="18" y="85.7">J1</text>
<text x="21.7" y="85.7">FFC</text>
<text x="26.6" y="85.7">6-pol.</text>
<text x="34.4" y="85.7">(Molex</text>
<text x="42.1" y="85.7">503480-0600):</text>
<text x="58.7" y="85.7">Pin</text>
<text x="63.2" y="85.7">6</text>
<text x="65.9" y="85.7">=</text>
<text x="68.9" y="85.7">Reserve</text>
<text x="77.7" y="85.7">(nicht</text>
<text x="84.8" y="85.7">beschaltet)</text>
<text x="260" y="95.8">Loetpads</text>
<text x="269.9" y="95.8">LRA-Litzen</text>
<text x="282" y="95.8">(Rueckseite)</text>
<text x="58" y="149.8">U1</text>
<text x="62" y="149.8">Entkopplung</text>
<text x="75.1" y="149.8">(0,1</text>
<text x="80.4" y="149.8">uF</text>
<text x="84.2" y="149.8">direkt</text>
<text x="91" y="149.8">am</text>
<text x="95.3" y="149.8">Pin)</text>
<text x="100.7" y="149.8">/</text>
<text x="103.5" y="149.8">RESET-Pull-up</text>
<text x="188" y="149.8">DRV2605L:</text>
<text x="199.6" y="149.8">VDD</text>
<text x="204.7" y="149.8">1</text>
<text x="207.4" y="149.8">uF,</text>
<text x="211.7" y="149.8">REG</text>
<text x="216.8" y="149.8">1</text>
<text x="219.5" y="149.8">uF,</text>
<text x="223.9" y="149.8">EN-Pull-up</text>
<text x="237" y="149.8">(wie</text>
<text x="242.3" y="149.8">Tangara)</text>
<text x="206.7" y="153.2" transform="rotate(-90 206.7 153.2)">REG</text>
<text x="58" y="204.7">Serienwiderstaende</text>
<text x="77.7" y="204.7">10k</text>
<text x="82.7" y="204.7">je</text>
<text x="85.8" y="204.7">Elektrode</text>
<text x="96.1" y="204.7">(Datenblatt</text>
<text x="108.3" y="204.7">3.1:</text>
<text x="113.4" y="204.7">4,7k</text>
<text x="118.9" y="204.7">...</text>
<text x="121.6" y="207.8" transform="rotate(-90 121.6 207.8)">KG</text>
<text x="122.2" y="204.7">20k),</text>
<text x="128.6" y="204.7">nah</text>
<text x="133.5" y="204.7">am</text>
<text x="195" y="204.7">Kupferflaechen</text>
<text x="210.7" y="204.7">vorn</text>
<text x="216.3" y="204.7">(Lackschicht</text>
<text x="229.7" y="204.7">geschlossen):</text>
<text x="244.3" y="204.7">Wheel</text>
<text x="251.2" y="204.7">(3</text>
<text x="254.7" y="204.7">Elektroden),</text>
<text x="267.6" y="204.7">Mitteltaste,</text>
<text x="279.7" y="204.7">Guard</text>
<text x="286.7" y="204.7">(3</text>
<text x="290.2" y="204.7">Boegen,</text>
<text x="299.2" y="204.7">ein</text>
<text x="105" y="234.8">I2C-Pull-ups</text>
<text x="119.8" y="234.8">4,7k:</text>
<text x="125.9" y="234.8">DNP</text>
<text x="131.3" y="234.8">(das</text>
<text x="136.9" y="234.8">Waveshare-Board</text>
<text x="155.3" y="234.8">hat</text>
<text x="159.8" y="234.8">2,2k).</text>
<text x="166.8" y="234.8">Nur</text>
<text x="171.5" y="234.8">bestuecken,</text>
<text x="184.2" y="234.8">wenn</text>
<text x="190.4" y="234.8">das</text>
<text x="195.2" y="234.8">Modul</text>
<text x="202.2" y="234.8">allein</text>
<text x="209" y="234.8">getestet</text>
</g>
<g font-size="1.8" fill="#006464">
<text x="103.6" y="76.3">U1</text>
<text x="118.6" y="82.1">3V3</text>
<text x="202.6" y="88.3">U2</text>
<text x="39.4" y="94.3">J1</text>
<text x="105.2" y="92.3">KEY0</text>
<text x="105.2" y="94.8">KEY1</text>
<text x="116.4" y="93.7" transform="rotate(-90 116.4 93.7)">VDD</text>
<text x="120.6" y="92.3">MODE</text>
<text x="105.2" y="97.4">KEY2</text>
<text x="105.2" y="99.9">KEY3</text>
<text x="205" y="101.2">SDA</text>
<text x="215.1" y="96.1">3V33V3</text>
<text x="218.9" y="101.2">OUT+</text>
<text x="105.2" y="102.5">KEY4</text>
<text x="105.2" y="105">KEY5</text>
<text x="105.2" y="107.5">KEY6</text>
<text x="118.3" y="103.7">~{CHANGE}</text>
<text x="122.3" y="106.3">SCL</text>
<text x="205" y="103.7">SCL</text>
<text x="213" y="106.1" transform="rotate(-90 213 106.1)">VDD/NC</text>
<text x="215.5" y="102.1" transform="rotate(-90 215.5 102.1)">VDD</text>
<text x="218.9" y="103.7">OUT-</text>
<text x="268.4" y="103.7">TP1</text>
<text x="283.7" y="103.7">TP2</text>
<text x="105.2" y="110.1">KEY7</text>
<text x="105.2" y="112.6">KEY8</text>
<text x="122.2" y="108.8">SDA</text>
<text x="205" y="108.8">IN/TRIG</text>
<text x="205" y="111.4">EN</text>
<text x="215.5" y="112.5" transform="rotate(-90 215.5 112.5)">GND</text>
<text x="220.4" y="111.4">REG</text>
<text x="268.4" y="108.8">LRA+</text>
<text x="283.7" y="108.8">LRA-</text>
<text x="39.4" y="118.3">503480-0600</text>
<text x="105.2" y="115.2">KEY9</text>
<text x="105.2" y="117.7">KEY10</text>
<text x="105.2" y="120.2">KEY11</text>
<text x="116.4" y="120.9" transform="rotate(-90 116.4 120.9)">VSS</text>
<text x="120" y="120.2">~{RESET}</text>
<text x="217.6" y="121.5">GND</text>
<text x="202.6" y="126.3">DRV2605LDGSR</text>
<text x="118.6" y="135.5">GND</text>
<text x="103.6" y="138.3">AT42QT2120</text>
<text x="62.7" y="158.3">C1</text>
<text x="62.7" y="157.1">3V3</text>
<text x="77.9" y="158.3">C2</text>
<text x="77.9" y="157.1">3V3</text>
<text x="93.2" y="158.3">R6</text>
<text x="93.2" y="157.1">3V3</text>
<text x="193.5" y="158.3">C3</text>
<text x="193.5" y="157.1">3V3</text>
<text x="208.7" y="158.3">C4</text>
<text x="224" y="158.3">R7</text>
<text x="224" y="157.1">3V3</text>
<text x="62.7" y="163.4">0.1uF</text>
<text x="77.9" y="163.4">1uF</text>
<text x="93.2" y="163.4">10k</text>
<text x="193.5" y="163.4">1uF</text>
<text x="208.7" y="163.4">1uF</text>
<text x="224" y="163.4">10k</text>
<text x="62.7" y="169.8">GND</text>
<text x="77.9" y="169.8">GND</text>
<text x="193.5" y="169.8">GND</text>
<text x="208.7" y="169.8">GND</text>
<text x="62.7" y="213">R1</text>
<text x="77.9" y="213">R2</text>
<text x="93.2" y="213">R3</text>
<text x="108.4" y="213">R4</text>
<text x="123.7" y="213">R5</text>
<text x="202.4" y="211.5">SW2</text>
<text x="238" y="213.5">SW1</text>
<text x="263.4" y="213.5">SW3</text>
<text x="62.7" y="218">10k</text>
<text x="77.9" y="218">10k</text>
<text x="93.2" y="218">10k</text>
<text x="108.4" y="218">10k</text>
<text x="123.7" y="218">10k</text>
<text x="202.4" y="219.5">WHEEL</text>
<text x="238" y="217.5">BUTTON</text>
<text x="263.4" y="217.5">GUARD</text>
<text x="118.6" y="243.4">R8</text>
<text x="118.6" y="242.2">3V3</text>
<text x="133.8" y="243.4">R9</text>
<text x="133.8" y="242.2">3V3</text>
</g>
<g font-size="1.8" fill="#a90000">
<text x="115.3" y="85.8" transform="rotate(-90 115.3 85.8)">9</text>
<text x="99.6" y="91.2">7</text>
<text x="99.6" y="93.7">6</text>
<text x="129.5" y="91.2">10</text>
<text x="35.5" y="100.1">1</text>
<text x="99.6" y="96.3">5</text>
<text x="99.6" y="98.8">4</text>
<text x="99.6" y="101.3">3</text>
<text x="202.5" y="100.1">3</text>
<text x="211.8" y="97.2" transform="rotate(-90 211.8 97.2)">6</text>
<text x="214.4" y="97.8" transform="rotate(-90 214.4 97.8)">10</text>
<text x="225.4" y="100.1">7</text>
<text x="35.5" y="102.6">2</text>
<text x="35.5" y="105.2">3</text>
<text x="35.5" y="107.7">4</text>
<text x="99.6" y="103.9">2</text>
<text x="99.6" y="106.4">1</text>
<text x="129.5" y="102.6">15</text>
<text x="129.5" y="105.2">14</text>
<text x="129.5" y="107.7">11</text>
<text x="202.5" y="102.6">2</text>
<text x="202.5" y="107.7">4</text>
<text x="225.4" y="102.6">9</text>
<text x="35.5" y="110.2">5</text>
<text x="35.5" y="112.8">6</text>
<text x="99" y="109">20</text>
<text x="99" y="111.5">19</text>
<text x="202.5" y="110.2">5</text>
<text x="225.4" y="110.2">1</text>
<text x="99" y="114">18</text>
<text x="99" y="116.6">17</text>
<text x="99" y="119.1">16</text>
<text x="129.5" y="119.1">12</text>
<text x="214.4" y="115" transform="rotate(-90 214.4 115)">8</text>
<text x="115.3" y="126.4" transform="rotate(-90 115.3 126.4)">8</text>
<text x="195.5" y="211.8">1</text>
<text x="195.5" y="214.4">2</text>
<text x="231.1" y="214.4">1</text>
<text x="256.5" y="214.4">1</text>
<text x="195.5" y="216.9">3</text>
</g>
<g font-size="1.8" fill="#939391">
<text x="118.6" y="248.5">4.7k</text>
<text x="133.8" y="248.5">4.7k</text>
</g>
</svg>
